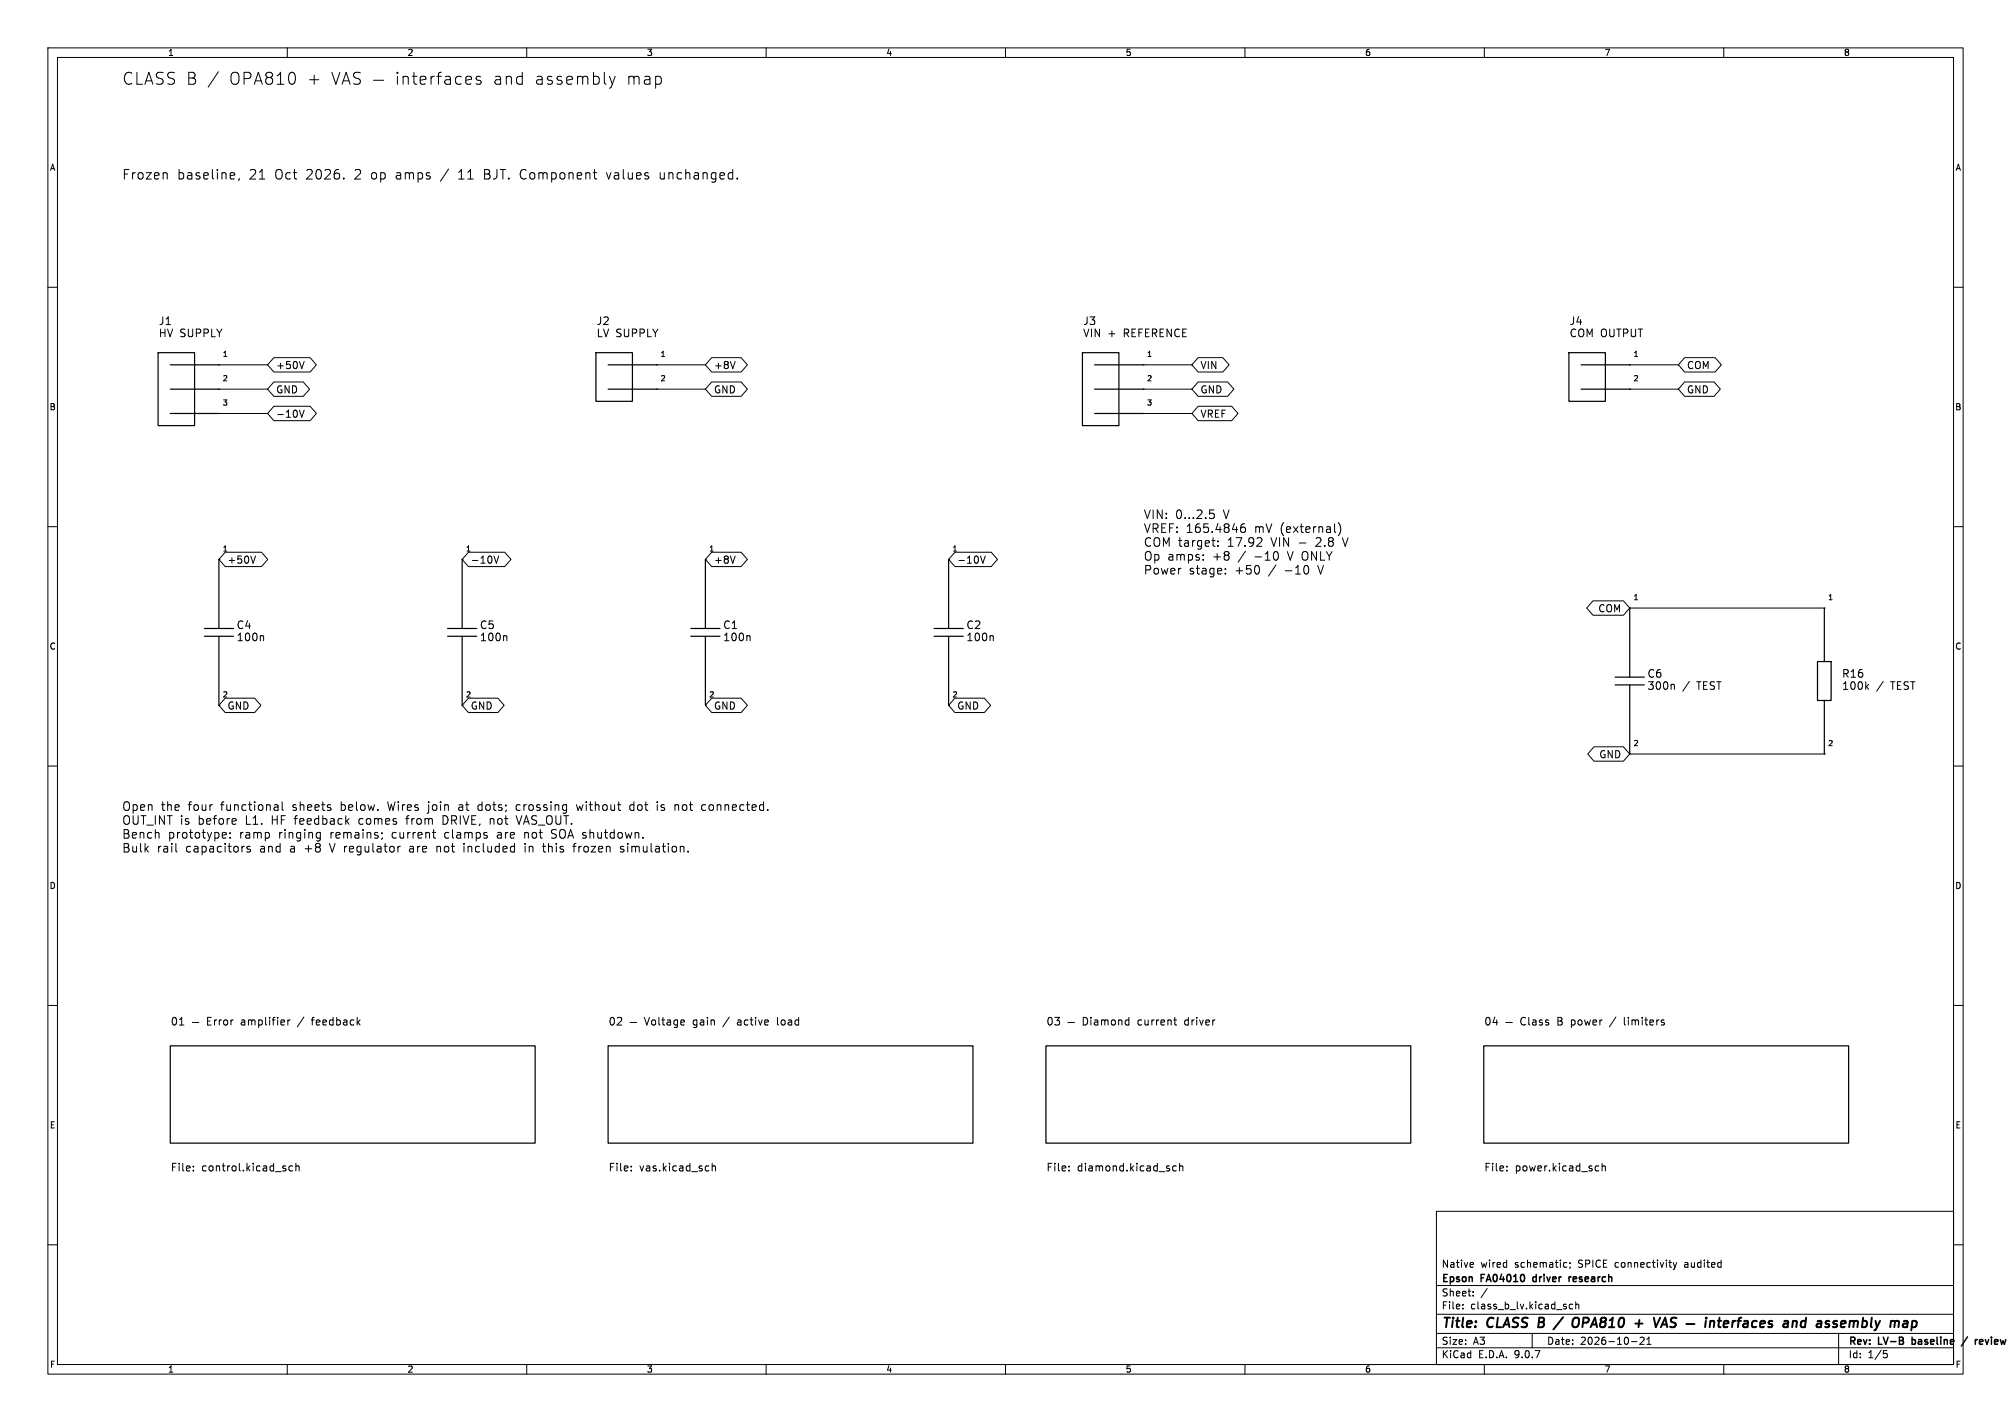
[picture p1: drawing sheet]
<svg xmlns="http://www.w3.org/2000/svg" width="420mm" height="297mm" viewBox="0 0 420 297" stroke-linecap="round" stroke-linejoin="round" font-family="sans-serif">
<g fill="none" stroke="#000" stroke-width=".21">
<path d="M10 10h400v277h-400zM12 12h396v273h-396zM45.6 15l-2.1 3.2M60 10v2M69.3 15.1l.8 2.5 .9-2.5M71.5 17.6l.8-2.5 .8 2.5M71.7 16.9h1.2M75.3 15.2l-1-.1a.61 .61 0 0 0-.5 .6 .61 .61 0 0 0 .5 .6 .91 .91 0 0 1 1 .6 .64 .64 0 0 1-.5 .7l-1-.1M78 16.8h2.1M83 15.1v.2M83 15.9v1.7M83 15.1l-.1 .1 .1 .1"/>
<path d="M83 15.1l.1 .1-.1 .1M84.2 15.9v1.7M84.2 16.2a.62 .62 0 0 1 1.1 .1v1.3M86.1 15.9h.9M86.5 15.1v2.1l.1 .3 .4 .1M87.8 16.8l1.2-.3-.2-.4-.7-.2-.3 .4 .1 1.2 .2 .1 .7-.1M90 15.9v1.7M90.7 15.9a.64 .64 0 0 0-.7 .5M91.2 15.9h1M92.2 15.1l-.5 .1-.1 .3v2.1M93 16.1l.2-.2 .8 .2 .1 1.5M94.1 16.5l-.9 .1a.49 .49 0 0 0-.3 .5 .49 .49 0 0 0 .3 .5l.9-.1"/>
<path d="M96.3 16.1l-.7-.2-.5 .5v.7l.3 .4 .2 .1 .7-.1M97.3 16.8l1.2-.3-.1-.4-.8-.2-.3 .4 .1 1.2 .2 .1 .8-.1M100.4 16.1l-.6-.2-.4 .4 .1 .3 .9 .3 .1 .2-.1 .4-.3 .1-.7-.1M110 10v2M127.3 15.9l.6 1.7M127.9 17.6l-.3 .6-.3 .2M128.5 15.9l-.6 1.7M138 16.2l.1 .2-.1 1M160 10v2M210 10v2M260 10v2M310 10v2"/>
<path d="M360 10v2M34.8 36.2l.1 1.2M48.7 36.1l.2 .1 .1 .3-.9 .2M48.9 37.3l-.2 .1M50 37.3l-.2 .4M71.8 37.2v.2M123.9 36.1h.7M124.2 35.4v1.7l.1 .2 .3 .1M154 37.2v.2M10 60h2M45.7 76.2h.1M45.7 76.2h10.2"/>
<path d="M57.2 74.7h7.6l1.3 1.5-1.3 1.5h-7.6l-1.3-1.5zM57.2 79.8h6.1l1.4 1.5-1.4 1.5h-6.1l-1.3-1.5zM63.5 75.5l-.5 1.5M137.2 76.2h.1M137.2 76.2h10.1M148.6 74.7h6.2l1.3 1.5-1.3 1.5h-6.2l-1.3-1.5zM148.6 79.8h6.2l1.3 1.5-1.3 1.5h-6.2l-1.3-1.5zM153.5 75.5l-.5 1.5M238.8 76.2h.1M238.8 76.2h10.1M250.2 74.7h5.2l1.3 1.5-1.3 1.5h-5.2l-1.3-1.5zM250.2 79.8h6.2l1.3 1.5-1.3 1.5h-6.2l-1.3-1.5z"/>
<path d="M340.4 76.2h.1M340.4 76.2h10.1M351.8 79.8h6.2l1.3 1.5-1.3 1.5h-6.2l-1.3-1.5zM351.8 74.7h6.4l1.3 1.5-1.3 1.5h-6.4l-1.3-1.5zM408 60h2M45.7 81.3h.1M45.7 86.4h.1M45.7 81.3h10.2M45.7 86.4h10.2M57.2 84.9h7.6l1.3 1.5-1.3 1.5h-7.6l-1.3-1.5zM62.5 85.7l.5 1.5 .5-1.5M137.2 81.3h.1"/>
<path d="M137.2 81.3h10.1M238.8 81.3h.1M238.8 86.4h.1M238.8 81.3h10.1M238.8 86.4h10.1M250.2 84.9h7l1.3 1.5-1.3 1.5h-7l-1.3-1.5zM340.4 81.3h.1M340.4 81.3h10.1M10 110h2M45.7 116.8h.1M47 115.3h7.6l1.3 1.5-1.3 1.5h-7.6l-1.3-1.5zM53.4 116.1l-.5 1.5"/>
<path d="M96.5 116.8h.1M97.8 115.3h7.6l1.3 1.5-1.3 1.5h-7.6l-1.3-1.5zM103.2 116.1l.5 1.5 .5-1.5M147.3 116.8h.1M148.6 115.3h6.2l1.3 1.5-1.3 1.5h-6.2l-1.3-1.5zM153.5 116.1l-.5 1.5M198.1 116.8h.1M199.4 115.3h7.6l1.3 1.5-1.3 1.5h-7.6l-1.3-1.5zM204.8 116.1l.5 1.5 .5-1.5M251.3 116.8v.2M251.3 115.9v.2M252.7 106.5h.8"/>
<path d="M252.8 107.2h.5l.3 .3-.2 .7-.6 .1M253.1 112.9h.7M253.6 114.1h.2M254.4 113.9v.2M254.4 113v.2M255.9 119.7v.2M255.9 118.8v.2M259.9 109.4a.71 .71 0 0 0-.8 .8v.7l.2 .2 .5 .1 .2-.2 .1-.6-.2-.2-.5-.1-.3 .3M262.9 118.3l.1 .9-.2 .6M263.5 112.8l-1.1 1.3h1.1M266.7 115.3a1.2 1.2 0 0 1-.2 1.7l-.3-.1M273.1 118.3a.97 .97 0 0 1-.4 1.6l-.2-.1"/>
<path d="M278.7 109.4v1.5l.3 .3M279.5 109.1a2.06 2.06 0 0 1 0 2.8M408 110h2M54.8 132.8l.3 .2v.8M105.6 132.8l.3 .2v.8M156.4 132.8l.3 .2v.8M207.2 132.8l.3 .2v.8M332.7 125.5h6.3l1.4 1.5-1.4 1.5h-6.3l-1.3-1.5zM340.4 127h.1M340.4 127h40.6M381 127h.1M10 160h2"/>
<path d="M45.7 147.3h.1M47 145.8h6.2l1.3 1.5-1.3 1.5h-6.2l-1.3-1.5zM96.5 147.3h.1M97.8 145.8h6.2l1.3 1.5-1.3 1.5h-6.2l-1.3-1.5zM147.3 147.3h.1M148.6 145.8h6.2l1.3 1.5-1.3 1.5h-6.2l-1.3-1.5zM198.1 147.3h.1M199.4 145.8h6.2l1.3 1.5-1.3 1.5h-6.2l-1.3-1.5zM332.9 156h6.1l1.4 1.5-1.4 1.5h-6.1l-1.3-1.5zM340.4 157.5h.1M340.4 157.5h40.6M349.5 142.9l.2 .3v.8"/>
<path d="M352.8 142.3l-1.4 2.1M381 157.5h.1M389.8 143.4l.5 .6M390.3 142.9l-.7 .6M393.3 142.3l-1.4 2.1M408 160h2M36.7 177.7l.3 .3M46.7 173.9h.5l.1 .4-.9 .2M47.2 175l-.5 .1M48 174.9v.2M48 173.9v.2M49.1 171l.2 .4-.8 .2"/>
<path d="M49.2 172.1l-.1 .1M51.8 176.8l-.2 .2v.3l.6 .1 .1 .3-.2 .3-.5-.1M52.1 176.8h.1M57.5 168.1h.3l.3 .2v1M58.1 169.2l-.6 .1M58.1 168.5l-.6 .1M58.9 167.5v1.5l.3 .3M66.4 173.9h.5M66.9 175l-.5 .1M66.9 173.9v1.4l-.2 .3-.4 .1M72.4 171.5l.5 .7M72.9 171l-.7 .7"/>
<path d="M79.8 173.9v.2M79.8 175l-.1 .3M83.1 176.8v1.2M83.6 176.8h-.3l-.2 .3M90.3 173.9h.7M90.6 174.8l.4 .3M101.7 174.5v.5M107.3 176.8h.1M107.4 176.2v1.8M107.4 177.9l-.1 .1M113.3 176.8h.7M119.6 176.8h.7"/>
<path d="M129.6 177.9l.1 .1M129.8 176.8l-.2 .2 .2 .4M134.3 174.9v.2M137.3 167.5v.1M137.3 168.1v1.2M141 168.1v1.2M141.2 168.1l-.2 .1M143.7 177.8v.2M146.9 168.1l-.4 .3v.5l.4 .4M10 210h2M37.5 214.1h.9M40.2 213.6h1.3"/>
<path d="M43.4 213.3h.5M44.1 212.5h-.7v1.6h.7M44.8 213v1.1M45.3 213l-.3 .1-.2 .2M45.8 213v1.1M46.3 213l-.4 .1-.1 .2M46.8 213.2l.2-.2 .5 .2v.6l-.1 .2-.4 .1-.2-.2zM48.2 213v1.1M48.7 213l-.3 .1-.2 .2M60.1 213v1.1M60.6 213l-.3 .1-.2 .2M131.6 213.6h1.4"/>
<path d="M134.6 212.5l.5 1.6 .5-1.6M136.2 213.2l.2-.2 .5 .2v.6l-.1 .2-.4 .1-.2-.2zM137.6 212.5v1.4l.2 .2M138.2 213h.6M138.5 212.5v1.4l.3 .2M139.4 213.1h.6l.1 1M140.1 213.4l-.6 .1a.31 .31 0 0 0-.2 .3 .31 .31 0 0 0 .2 .3l.6-.1M141.5 213.1l-.5-.1-.3 .3 .2 .7h.6M141.5 213v1.3l-.3 .3-.4-.1M142.2 213.6l.7-.2v-.3l-.5-.1-.2 .3 .1 .7h.6M223 213.6h1.4M226.2 212.5a.81 .81 0 0 1 1 .8 .81 .81 0 0 1-1 .8z"/>
<path d="M227.8 212.5v.1M227.8 213v1.1M228.6 213.1h.6l.1 1M229.3 213.4l-.6 .1a.31 .31 0 0 0-.2 .3 .31 .31 0 0 0 .2 .3l.6-.1M230 213.2l.5-.2 .2 .3M230 213v1.1M230.7 213.3l.3-.3 .3 .1 .1 1M230.7 213.3v.8M232.2 213.2l.2-.2 .5 .2v.6l-.1 .2-.4 .1-.2-.2zM233.6 213.2l.3-.2 .3 .1 .1 1M233.6 213v1.1M235.8 213.1l-.5-.1-.3 .3 .1 .7h.7"/>
<path d="M235.8 212.5v1.6M245.1 213h.6M245.4 212.5v1.4l.3 .2M314.5 213.6h1.3M318.6 212.6a.64 .64 0 0 0-.8 0 .64 .64 0 0 0-.2 .8 .6 .6 0 0 0 .3 .6 .6 .6 0 0 0 .7-.1M319.3 212.5v1.4l.2 .2M320.1 213.1h.6l.1 1M320.8 213.4l-.5 .1a.31 .31 0 0 0-.3 .3 .31 .31 0 0 0 .3 .3l.5-.1M322.1 213.1l-.4-.1-.2 .3 .1 .2 .5 .1v.4h-.6M323.4 213.1l-.4-.1-.2 .3 .1 .2 .5 .1v.4h-.6M347.2 213.6h.3l.1 .3-.2 .2h-.3M347.2 213l.3 .1"/>
<path d="M408 210h2M40.4 244.4v.2M40.4 243.6v.1M61.1 243.6l-.4-.1-.4 .3 .2 .7h.6M61.8 243.7l.2-.2 .4 .1 .1 1M61.8 243v1.6M131.8 244.4v.2M131.8 243.6v.1M148.7 243.7l.3-.2 .3 .1 .1 1M148.7 243v1.6M223.3 244.4v.2M223.3 243.6v.1"/>
<path d="M245.7 243.6l-.5-.1-.3 .3 .2 .7h.6M246.3 243.7l.3-.2 .4 .1v1M246.3 243v1.6M300 253h108v32h-108zM314.7 244.4v.2M314.7 243.6v.1M333.4 243.5l.5 .1M333.9 244.5l-.5 .1M334.6 243.7l.2-.2 .4 .1 .1 1M334.6 243v1.6M10 260h2M300 278.5h108"/>
<path d="M300 274.5h108M300 268.5h108M305.5 273.2v.2M305.5 272.5v.1M307.5 263.7l.2 .3-.7 .2M307.7 270.5v.2M307.7 269.8v.1M307.7 264.6l-.2 .1M310.6 269.1l-1.3 1.9M320 278.5v3M326.8 263.7l.4 .1M327.2 264.6l-.4 .1"/>
<path d="M327.9 263.8v.1M327.9 264.6l-.1 .3M328.4 272.5l-.4-.1-.3 .3 .2 .6h.5M329.1 272.5l.2-.1 .4 .1v.9M329.1 271.9v1.5M342.5 279.4l.6-.1 .3 .4-1 1.1h1M343.9 279.7l.5-.4v1.5M349.4 263.7l.4 1M349.8 264.7l-.4 .5M350.2 263.7l-.4 1M384 278.5v6.5M408 260h2"/>
<path d="M60 285v2M110 285v2M160 285v2M210 285v2M260 285v2M300 281.5h108M310 285v2M340.7 280.2h1.2M343.9 280.8h.9M360 285v2M393.4 282.1h.7M393.5 282.7h.4l.3 .2-.2 .6-.5 .1"/>
</g>
<path d="M320.2 266.8v.7M327.7 266.7v1M328.1 266.7l-.4 .3M399.3 279.3v1.5M399.5 279.8l-.2 .1M410.9 279.2l-1.3 1.9M412.5 279.8v1M413 279.8l-.5 .3M413.9 279.8h-.3l-.2 .2 .1 .7 .4 .1M399.3 280.7l.2 .1M414.1 280.1l-.7 .2" fill="none" stroke="#000" stroke-width=".3"/>
<g fill="none" stroke="#000" stroke-width=".4">
<path d="M326.5 275.1l-2.1 2.6M328.6 275.5a.69 .69 0 0 1 1.1 0 1.47 1.47 0 0 1-.6 1.7l-.5-.1M341.5 276.4h1.5M345.4 275.2l.4 2 .9-2M346.9 277.2l.9-2 .4 2M347.1 276.6h1M350.1 275.3a.85 .85 0 0 0-1 .1l-.1 .6 .9 .4-.1 .6a.85 .85 0 0 1-1 .1M352.2 276.5h1.7M356.3 275.9l-.2 1.3M356.3 275.2v.2M357.2 276.1l.3-.2 .5 .1-.1 1.2M357.2 275.9l-.2 1.3"/>
<path d="M358.7 275.9h.8M359.1 275.2l-.2 1.7 .1 .2 .3 .1M360 276.5l1-.2-.1-.3h-.7l-.3 .9 .3 .3 .6-.1M361.9 275.9l-.2 1.3M362.5 275.9l-.4 .1-.3 .3M362.8 275.9h.8M363.7 275.2l-.4 .1-.1 .2-.2 1.7M364.3 276h.7v1.2M365.1 276.3l-.7 .1a.4 .4 0 0 0-.4 .4 .4 .4 0 0 0 .3 .4l.7-.1M366.9 276a.66 .66 0 0 0-1 .3v.5l.1 .3h.8M367.6 276.5l1-.2-.1-.3h-.7l-.2 .9 .2 .3 .6-.1M370.2 276a.49 .49 0 0 0-.8 .3v.1l.7 .2v.3l-.3 .3-.5-.1"/>
<path d="M372.6 276h.8l-.1 1.2M373.4 276.3l-.6 .1a.4 .4 0 0 0-.4 .4 .4 .4 0 0 0 .3 .4l.6-.1M374.4 276.1l.3-.2 .5 .1-.1 1.2M374.5 275.9l-.2 1.3M377.1 276a.66 .66 0 0 0-1 .3l-.1 .5 .2 .3h.8M377.2 275.2l-.2 2M384.8 275.9l.6 .1v.3l-.9 .2M385.3 277.1l-.3 .1"/>
</g>
<g fill="none" stroke="#000" stroke-width=".25">
<path d="M33 73.7h7.6v15.2h-7.6zM35.6 76.2h10.1M124.5 73.7h7.6v10.1h-7.6zM127 76.2h10.2M226.1 73.7h7.6v15.2h-7.6zM228.6 76.2h10.2M327.7 73.7h7.6v10.1h-7.6zM330.2 76.2h10.2M35.6 81.3h10.1M35.6 86.4h10.1M127 81.3h10.2M228.6 81.3h10.2"/>
<path d="M228.6 86.4h10.2M330.2 81.3h10.2M45.7 116.8v14.5M96.5 116.8v14.5M147.3 116.8v14.5M198.1 116.8v14.5M42.7 131.3h6.1M42.7 132.9h6.1M45.7 132.9v14.4M93.5 131.3h6.1M93.5 132.9h6.1M96.5 132.9v14.4"/>
<path d="M144.3 131.3h6.1M144.3 132.9h6.1M147.3 132.9v14.4M195.1 131.3h6.1M195.1 132.9h6.1M198.1 132.9v14.4M340.4 127v14.4M379.6 138.2h2.8v8.1h-2.8zM381 127v11.2M337.3 141.4h6.1M337.3 143.1h6.1M340.4 143.1v14.4"/>
<path d="M381 146.3v11.2M35.6 218.4h76.2v20.4h-76.2zM127 218.4h76.2v20.4h-76.2zM218.4 218.4h76.2v20.4h-76.2zM309.9 218.4h76.2v20.4h-76.2z"/>
</g>
<g font-size="3.5">
<text x="25.4" y="17.9">CLASS B /</text>
<text x="47.5" y="17.9">OPA810</text>
<text x="63.8" y="17.9">+</text>
<text x="102.4" y="17.9">and</text>
<text x="111.1" y="17.9">assembly</text>
<text x="130.2" y="17.9">map</text>
</g>
<g font-size="2.8">
<text x="25.4" y="37.8">Frozen</text>
<text x="36.9" y="37.8">baseline,</text>
<text x="51.9" y="37.8">21</text>
<text x="57.3" y="37.8">Oct</text>
<text x="63.8" y="37.8">2026.</text>
<text x="74" y="37.8">2 op</text>
<text x="82.7" y="37.8">amps</text>
<text x="92.1" y="37.8">/</text>
<text x="95.8" y="37.8">11</text>
<text x="101.2" y="37.8">BJT. Component</text>
<text x="126.9" y="37.8">values</text>
<text x="138" y="37.8">unchanged.</text>
<text x="301" y="277.9">Title:</text>
<text x="310.6" y="277.9">CLASS B</text>
<text x="326.4" y="277.9">/</text>
<text x="330.9" y="277.9">OPA810</text>
<text x="379" y="277.9">and</text>
<text x="386.7" y="277.9">assembly</text>
<text x="402.8" y="277.9">map</text>
</g>
<g font-size="2.5">
<text x="238.8" y="108.7">VIN: 0...2.5</text>
<text x="238.8" y="111.6">VREF: 165.4846</text>
<text x="255.4" y="108.7">V</text>
<text x="261.9" y="111.6">mV (external)</text>
<text x="238.8" y="114.5">COM target:</text>
<text x="238.8" y="117.4">Op amps:</text>
<text x="253.2" y="117.4">+8</text>
<text x="256.3" y="114.5">17.92</text>
<text x="258.6" y="117.4">/</text>
<text x="261.9" y="117.4">-10</text>
<text x="265.5" y="114.5">VIN -</text>
<text x="269.1" y="117.4">V ONLY</text>
<text x="274.9" y="114.5">2.8</text>
<text x="280.7" y="114.5">V</text>
<text x="238.8" y="120.3">Power</text>
<text x="248.2" y="120.3">stage:</text>
<text x="257.8" y="120.3">+50</text>
<text x="264.9" y="120.3">/</text>
<text x="268.3" y="120.3">-10</text>
<text x="275.4" y="120.3">V</text>
<text x="25.4" y="169.6">Open</text>
<text x="25.4" y="172.5">OUT_INT is</text>
<text x="33.6" y="169.6">the</text>
<text x="39.2" y="169.6">four</text>
<text x="41.3" y="172.5">before</text>
<text x="46.1" y="169.6">functional</text>
<text x="51.2" y="172.5">L1.</text>
<text x="56.7" y="172.5">HF feedback</text>
<text x="61.1" y="169.6">sheets</text>
<text x="71.2" y="169.6">below.</text>
<text x="75.1" y="172.5">comes</text>
<text x="81.2" y="169.6">Wires</text>
<text x="85.1" y="172.5">from</text>
<text x="89.7" y="169.6">join</text>
<text x="92.8" y="172.5">DRIVE, not</text>
<text x="96.1" y="169.6">at</text>
<text x="100.2" y="169.6">dots;</text>
<text x="108.3" y="169.6">crossing</text>
<text x="108.5" y="172.5">VAS_OUT.</text>
<text x="121.1" y="169.6">without</text>
<text x="132.3" y="169.6">dot</text>
<text x="138" y="169.6">is</text>
<text x="141.8" y="169.6">not</text>
<text x="147.5" y="169.6">connected.</text>
<text x="25.4" y="175.4">Bench</text>
<text x="25.4" y="178.3">Bulk</text>
<text x="32.7" y="178.3">rail</text>
<text x="35" y="175.4">prototype:</text>
<text x="38.7" y="178.3">capacitors</text>
<text x="49.9" y="175.4">ramp</text>
<text x="54.2" y="178.3">and</text>
<text x="58.2" y="175.4">ringing</text>
<text x="60.6" y="178.3">a +8</text>
<text x="69" y="175.4">remains;</text>
<text x="69.1" y="178.3">V regulator</text>
<text x="81.9" y="175.4">current</text>
<text x="85.8" y="178.3">are</text>
<text x="91.6" y="178.3">not</text>
<text x="93" y="175.4">clamps</text>
<text x="97.3" y="178.3">included</text>
<text x="104.1" y="175.4">are</text>
<text x="109.8" y="175.4">not</text>
<text x="110.2" y="178.3">in</text>
<text x="114.2" y="178.3">this</text>
<text x="115.6" y="175.4">SOA shutdown.</text>
<text x="120.6" y="178.3">frozen</text>
<text x="130.5" y="178.3">simulation.</text>
</g>
<g font-size="2.2">
<text x="33.1" y="68.1">J1</text>
<text x="33.1" y="70.6">HV SUPPLY</text>
<text x="124.5" y="68.1">J2</text>
<text x="124.5" y="70.6">LV SUPPLY</text>
<text x="226.1" y="70.6">VIN +</text>
<text x="226.1" y="68.1">J3</text>
<text x="234.6" y="70.6">REFERENCE</text>
<text x="327.7" y="68.1">J4</text>
<text x="327.7" y="70.6">COM OUTPUT</text>
<text x="49.3" y="131.6">C4</text>
<text x="100.1" y="131.6">C5</text>
<text x="150.9" y="131.6">C1</text>
<text x="201.7" y="131.6">C2</text>
<text x="49.3" y="134.1">100n</text>
<text x="100.1" y="134.1">100n</text>
<text x="150.9" y="134.1">100n</text>
<text x="201.7" y="134.1">100n</text>
<text x="344" y="141.7">C6</text>
<text x="384.6" y="141.7">R16</text>
<text x="344" y="144.3">300n</text>
<text x="354.4" y="144.3">TEST</text>
<text x="384.6" y="144.3">100k</text>
<text x="394.9" y="144.3">TEST</text>
<text x="35.6" y="214.4">01</text>
<text x="50.4" y="214.4">amplifier</text>
<text x="62.4" y="214.4">/</text>
<text x="65.4" y="214.4">feedback</text>
<text x="127" y="214.4">02</text>
<text x="144.8" y="214.4">gain</text>
<text x="151.2" y="214.4">/</text>
<text x="154.3" y="214.4">active</text>
<text x="162.7" y="214.4">load</text>
<text x="218.4" y="214.4">03</text>
<text x="237.7" y="214.4">current</text>
<text x="247.6" y="214.4">driver</text>
<text x="309.9" y="214.4">04</text>
<text x="325.3" y="214.4">B power</text>
<text x="336.5" y="214.4">/</text>
<text x="339.6" y="214.4">limiters</text>
<text x="35.6" y="244.9">File:</text>
<text x="42" y="244.9">control.kicad_sch</text>
<text x="127" y="244.9">File:</text>
<text x="133.5" y="244.9">vas.kicad_sch</text>
<text x="218.4" y="244.9">File:</text>
<text x="224.9" y="244.9">diamond.kicad_sch</text>
<text x="309.9" y="244.9">File:</text>
<text x="316.3" y="244.9">power.kicad_sch</text>
</g>
<g font-size="2.1">
<text x="57.6" y="77.3">+50V</text>
<text x="149" y="77.3">+8V</text>
<text x="250.6" y="77.3">VIN</text>
<text x="352.2" y="77.3">COM</text>
<text x="57.6" y="82.4">GND</text>
<text x="149" y="82.4">GND</text>
<text x="250.6" y="82.4">GND</text>
<text x="352.2" y="82.4">GND</text>
<text x="57.6" y="87.4">-10V</text>
<text x="250.6" y="87.4">VREF</text>
<text x="47.4" y="117.9">+50V</text>
<text x="98.2" y="117.9">-10V</text>
<text x="149" y="117.9">+8V</text>
<text x="199.8" y="117.9">-10V</text>
<text x="333.7" y="128.1">COM</text>
<text x="47.4" y="148.4">GND</text>
<text x="98.2" y="148.4">GND</text>
<text x="149" y="148.4">GND</text>
<text x="199.8" y="148.4">GND</text>
<text x="333.9" y="158.6">GND</text>
<text x="301" y="268.2">Epson</text>
<text x="301" y="265">Native</text>
<text x="309.2" y="265">wired</text>
<text x="309.4" y="268.2">FA04010</text>
<text x="316.4" y="265">schematic;</text>
<text x="320.8" y="268.2">driver</text>
<text x="328.9" y="268.2">research</text>
<text x="329.7" y="265">SPICE</text>
<text x="337.5" y="265">connectivity</text>
<text x="352.2" y="265">audited</text>
<text x="301" y="273.7">File:</text>
<text x="301" y="271">Sheet:</text>
<text x="307.1" y="273.7">class_b_lv.kicad_sch</text>
<text x="301" y="281.1">Size:</text>
<text x="307.6" y="281.1">A3</text>
<text x="323" y="281.1">Date:</text>
<text x="330" y="281.1">2026-10-21</text>
<text x="386" y="281.3">Rev:</text>
<text x="392.4" y="281.3">LV-B</text>
<text x="400" y="281.3">baseline</text>
<text x="414.4" y="281.3">review</text>
<text x="301" y="283.9">KiCad</text>
<text x="308.7" y="283.9">E.D.A.</text>
<text x="316.3" y="283.9">9.0.7</text>
<text x="386" y="283.9">Id:</text>
<text x="390.1" y="283.9">1/5</text>
</g>
<g font-size="1.8">
<text x="35" y="11.9">1</text>
<text x="85" y="11.9">2</text>
<text x="135" y="11.9">3</text>
<text x="185" y="11.9">4</text>
<text x="235" y="11.9">5</text>
<text x="285" y="11.9">6</text>
<text x="335" y="11.9">7</text>
<text x="385" y="11.9">8</text>
<text x="10.3" y="35.9">A</text>
<text x="408.3" y="35.9">A</text>
<text x="10.3" y="85.9">B</text>
<text x="408.2" y="85.9">B</text>
<text x="10.3" y="135.9">C</text>
<text x="408.2" y="135.9">C</text>
<text x="10.3" y="185.9">D</text>
<text x="408.2" y="185.9">D</text>
<text x="10.3" y="235.9">E</text>
<text x="408.3" y="235.9">E</text>
<text x="10.3" y="285.9">F</text>
<text x="35" y="286.9">1</text>
<text x="85" y="286.9">2</text>
<text x="135" y="286.9">3</text>
<text x="185" y="286.9">4</text>
<text x="235" y="286.9">5</text>
<text x="285" y="286.9">6</text>
<text x="335" y="286.9">7</text>
<text x="385" y="286.9">8</text>
<text x="408.3" y="285.9">F</text>
</g>
<g font-size="1.5">
<text x="46.4" y="74.7">1</text>
<text x="137.8" y="74.7">1</text>
<text x="239.4" y="74.7">1</text>
<text x="341" y="74.7">1</text>
<text x="46.4" y="79.8">2</text>
<text x="137.8" y="79.8">2</text>
<text x="239.4" y="79.8">2</text>
<text x="341" y="79.8">2</text>
<text x="46.4" y="84.9">3</text>
<text x="239.4" y="84.9">3</text>
<text x="46.4" y="115.4">1</text>
<text x="97.2" y="115.4">1</text>
<text x="148" y="115.4">1</text>
<text x="198.8" y="115.4">1</text>
<text x="341" y="125.5">1</text>
<text x="381.7" y="125.5">1</text>
<text x="46.4" y="145.9">2</text>
<text x="97.2" y="145.9">2</text>
<text x="148" y="145.9">2</text>
<text x="198.8" y="145.9">2</text>
<text x="341" y="156">2</text>
<text x="381.7" y="156">2</text>
</g>
</svg>
